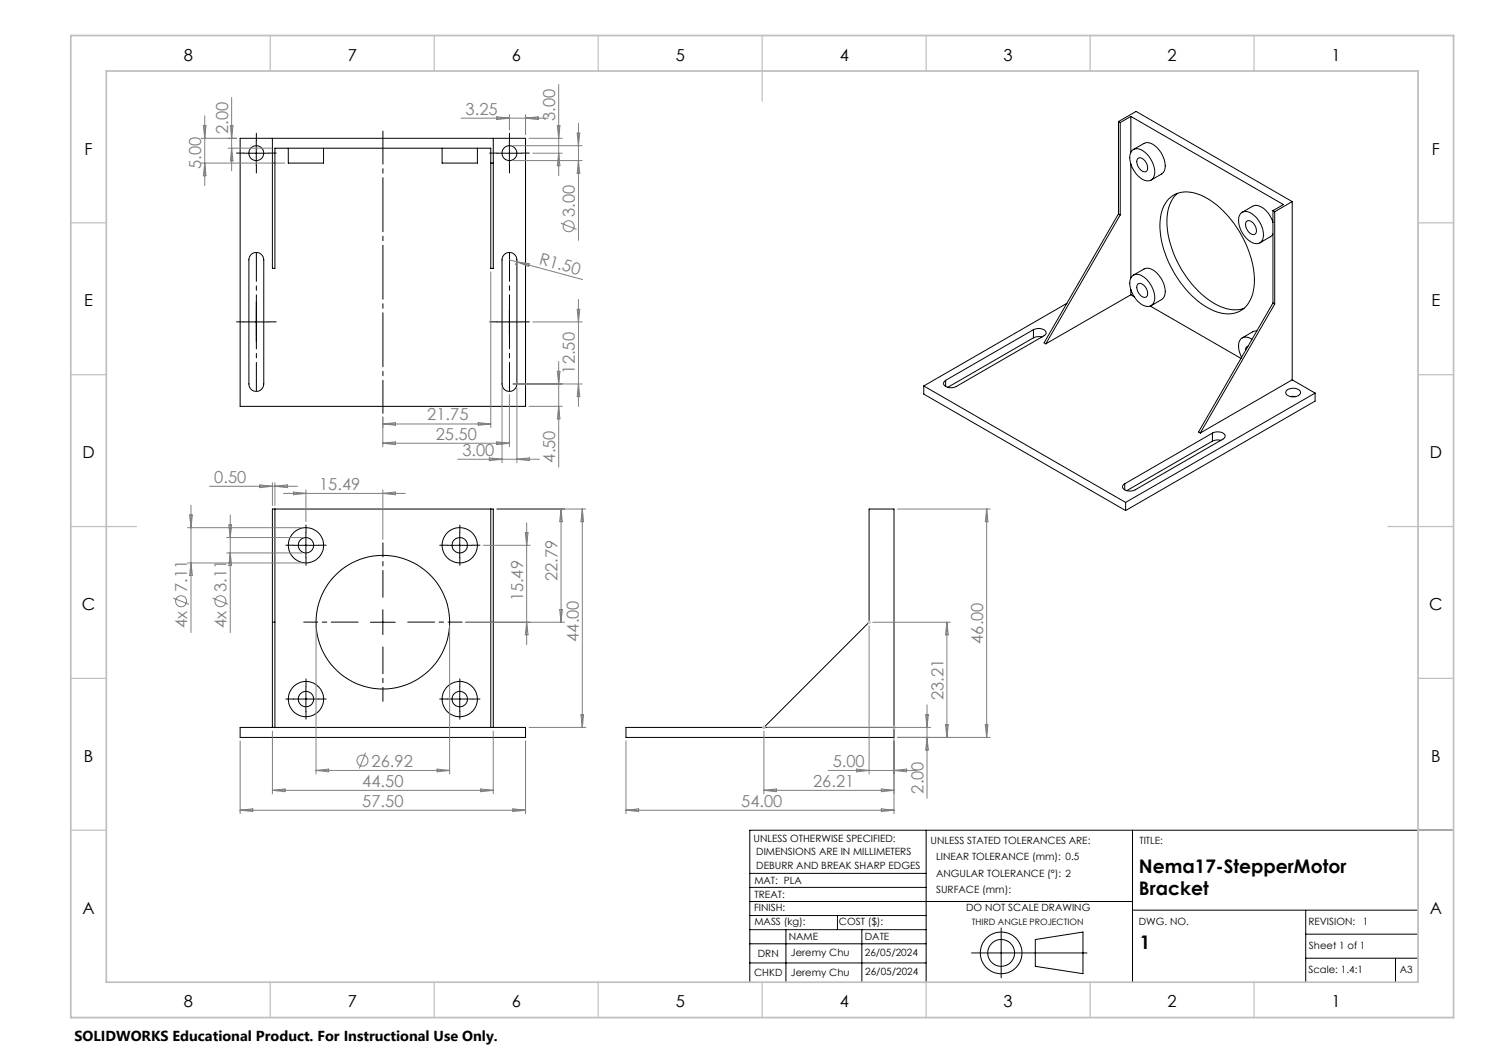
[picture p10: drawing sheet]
<svg xmlns="http://www.w3.org/2000/svg" width="420mm" height="297mm" viewBox="0 0 420 297" stroke-linecap="round" stroke-linejoin="round" font-family="sans-serif">
<g fill="none" stroke="#000" stroke-width=".28">
<path d="M67.7 39h80.5v75.6h-80.5zM72.3 39.7v7M76.8 39v36.7h.7v-33.9h60.9v33.9h.7v-36.7M143.7 39.7v7M315.5 34.3l.5 .3M315.5 34.3l5-2.9 44 25.5M315.5 34.3v26M316 34.6v26M319 32.8l-3 1.8M319 32.8l43 24.9-2.9 1.7M319 32.8v10.2M68.8 43.2h7"/>
<path d="M76.8 46h.7M81.3 41.8v4.2h10v-4.2M124.7 41.8v4.2h10v-4.2M138.4 46h.7M140.2 43.2h7M319 46.2v32.2M319.2 42.6a2.42 2.42 0 0 1 3.6 .2 7.2 7.2 0 0 1 2.7 6.9 2.16 2.16 0 0 1-3.7 .6 6.9 6.9 0 0 1-2.9-7.3zM319.7 42.2l3-1.7a3.6 3.6 0 0 1 4.1 1.7 6 6 0 0 1 1.4 6.4l-3.5 2.2M320.9 44.7a2.01 2.01 0 0 1 2.6 1.7 1.28 1.28 0 0 1-.6 2.1 2.84 2.84 0 0 1-2-3.8zM329.6 56.2a7.8 7.8 0 0 1 9.1-1.2 28 28 0 0 1 14 17.2 17.1 17.1 0 0 1 0 12.3 7.2 7.2 0 0 1-9.5 3.5 26.8 26.8 0 0 1-14.5-16.4 18.5 18.5 0 0 1-.4-13.5zM332.1 54.5a11.3 11.3 0 0 0-2.8 10.2 29.6 29.6 0 0 0 14.1 21.4 9.8 9.8 0 0 0 7.5 .9M350.4 59.9l2.9-1.7a3.6 3.6 0 0 1 4.2 1.7l.8 1.1 .8 1.7"/>
<path d="M359.1 59.4l.5 .3M359.1 59.4v26.1M359.6 59.7v26.1M364.5 56.9l-4.9 2.8M364.5 56.9v50.2M70.9 71.8a2.1 2.1 0 0 1 2.2-.4 2.1 2.1 0 0 1 1.3 1.9v35a2.1 2.1 0 0 1-2.1 2.1 2.1 2.1 0 0 1-2.1-2.1v-35l.2-.8zM142.3 71.8a2.1 2.1 0 0 1 2.2-.4 2.1 2.1 0 0 1 1.3 1.9v35a2.1 2.1 0 0 1-2.1 2.1 2.1 2.1 0 0 1-2.1-2.1v-35l.2-.8zM315.5 60.3l-21 36.4 .5 .3M315.5 60.3l.5 .3M316 60.6l-21 36.4M319.4 77.8a2.88 2.88 0 0 1 3.9 .8 7 7 0 0 1 2.2 6.6 2.18 2.18 0 0 1-3.7 .6 7 7 0 0 1-2.9-7.3zM319.7 77.6l3-1.7a3.6 3.6 0 0 1 4.1 1.7 6 6 0 0 1 1.4 6.4l-3.5 2.2"/>
<path d="M350.1 60.1a2.78 2.78 0 0 1 3.8 .8 6.6 6.6 0 0 1 2.1 6.9 2.52 2.52 0 0 1-4-.1 7 7 0 0 1-2.4-7zM351.6 62.4a2.01 2.01 0 0 1 2.6 1.7 1.24 1.24 0 0 1 .2 1.3 1.24 1.24 0 0 1-1.2 .7 2.89 2.89 0 0 1-1.6-3.7zM359.1 66l-.5 .6-3.2 1.9M68.8 90.8h7M72.3 87.3v7M140.2 90.8h7M143.7 87.3v7M291.5 93a2.96 2.96 0 0 1 3.5 .6v.7l-.5 .4-24.8 14.3a2.65 2.65 0 0 1-3.6-.8l.2-.5 .4-.4M291.5 93l-24.8 14.3M291.5 93v2.3M291.5 95.3l-24.2 14M293.9 95.1l-1.7-.1-.7 .3"/>
<path d="M301 85.5l-40.4 23.4M319 83.1l-24 13.9M319 83.1l.9 .6M319 81.7v1.4M320.9 80.1a2.01 2.01 0 0 1 2.6 1.7 1.28 1.28 0 0 1-.6 2.1 2.84 2.84 0 0 1-2-3.8zM324.4 86.3l25.7 14.8M352 97.6l-.6 .5-.1 .7M353.1 95.7a2.2 2.2 0 0 0-2.6-.5 2.2 2.2 0 0 0-1.1 2.4l.1 1.1 .7 2.1M354.5 93.4l-.9 .1-3.2 1.8M359.1 85.5l-21 36.3 .5 .3M359.1 85.5l.5 .3M359.6 85.8l-21 36.3"/>
<path d="M260.6 108.9l56.9 32.8M260.6 108.9v2.3l56.9 32.8M266.7 107.3v1.7M362.8 110.3a2.77 2.77 0 0 1 4 .1 1.45 1.45 0 0 1-1.7 1.5 2.14 2.14 0 0 1-2.4-1.1zM364.1 111.9h1.3M364.5 107.1l-25.9 15M364.5 107.1l6.4 3.8M370.9 110.9l-53.4 30.8M370.9 110.9v2.2l-53.4 30.9M317.3 136.5v1.6M342 122.2a2.65 2.65 0 0 1 3.6 .7l-.2 .5-.5 .5-24.7 14.2a2.86 2.86 0 0 1-3.5-.5l.1-.7 .5-.4M342 122.2l-24.7 14.3"/>
<path d="M342 122.2v2.2M342 124.4l-24.2 14M344.4 124.2l-1.3-.1-1.1 .3M77.5 143.6v61.6M82.8 153.8h7M86.3 150.3v7M126.2 153.8h7M129.7 150.3v7M138.4 143.6v61.6M317.5 141.7v2.3M76.8 175.5h.7M104.5 175.5h7"/>
<path d="M108 172v7M138.4 175.5h.7M82.8 197.2h7M86.3 193.7v7M126.2 197.2h7M129.7 193.7v7M67.7 205.2h80.5v2.8h-80.5zM76.8 205.2v-61.6h62.3v61.6M215.5 205.2l29.6-29.7v-31.9h7.1v64.4h-75.6v-2.8h75.6M261.2 234.2v42.8M319.4 234.2v42.8M400 234.2h-188.5v42.8"/>
<path d="M211.5 250.3h49.7M211.5 254.3h107.9M211.5 246.3h49.7M211.5 258.2h49.7M236.2 258.2v4M319.4 256.7h80.6M368.3 256.7v20.3M211.5 262.2h49.7M211.5 266.2h49.7M211.5 271.6h49.7M221.7 262.2v14.8M243.1 262.2v14.8"/>
<path d="M274 268.8h32.6M282.4 261.7v14.1M292 265l13.5-2.1v11.7l-13.5-2zM368.3 263.5h31.7M368.3 270.3h31.7M393.6 270.3v6.7"/>
<circle cx="72.3" cy="43.2" r="2.1"/>
<circle cx="143.7" cy="43.2" r="2.11"/>
<circle cx="86.3" cy="153.8" r="5"/>
<circle cx="86.3" cy="153.8" r="2.17"/>
<circle cx="129.7" cy="153.8" r="2.18"/>
<circle cx="129.7" cy="153.8" r="5"/>
<circle cx="108" cy="175.5" r="18.8"/>
<circle cx="86.3" cy="197.2" r="5"/>
<circle cx="86.3" cy="197.2" r="2.17"/>
<circle cx="129.7" cy="197.2" r="5"/>
<circle cx="129.7" cy="197.2" r="2.18"/>
<circle cx="282.4" cy="268.8" r="5.9"/>
<circle cx="282.4" cy="268.8" r="3.8"/>
</g>
<g fill="none" stroke="#808080" stroke-width=".28">
<path d="M56.7 39h10M57.4 35.5h.7l-.4 3.5zM57.7 32.7v19.6M65 35.5h.7l-.4 3.5zM65.3 27.5v20.7M130 33.3h24.6M140.1 32.9l3.6 .4-3.6 .4zM143.7 32.3v4.3M148.2 32.3v5.7M148.2 33.3l3.6-.4v.8zM149.2 39h9.4M157.2 35.5h.7l-.3 3.5z"/>
<path d="M157.6 23.8v25.8M162.8 37.5h.7l-.3 3.6zM163.2 34.7v33.1M56.7 46h23.6M57.7 46l.4 3.6h-.7zM64.3 41.8h12.3M65.3 41.8l.4 3.6h-.7zM144.7 41.1h19.5M144.7 45.3h19.5M150.3 43.2h8.3M157.6 43.2l.3 3.5h-.7zM163.2 45.3l.3 3.6h-.7z"/>
<path d="M138.4 76.7v43.9M143.7 73.3l2 .5M145.6 74.2l-.3 .5M145.7 73.8l18.6 5M145.7 73.8l3.6 .6-.3 .7zM158.2 62.9l4.4 1.8M150.3 90.8h13.9M162.8 87.2h.7l-.3 3.6zM163.2 84.5v30.1M108 119.6h30.4M108 119.6l3.5-.4v.7zM108 117.6v8.4"/>
<path d="M134.9 119.2l3.5 .4-3.5 .3zM141.6 109.3v21.2M143.7 111.3v14.7M144.7 108.3h19.5M145.8 109.3v21.2M149.2 114.6h9.4M157.2 104.7h.7l-.3 3.6zM157.6 101.9v29.9M157.6 114.6l.3 3.5h-.7zM163.2 108.3l.3 3.6h-.7zM59.1 137.2h24.8M73.3 136.8l3.5 .4-3.5 .3z"/>
<path d="M76.8 136.2v6.4M77.5 136.2v6.4M77.5 137.2l3.6-.4v.7zM79.9 139.2h34.4M82.8 138.8l3.5 .4-3.5 .4zM86.3 138.2v8.9M108 138.2v13.9M108 125l3.5-.4v.8zM108 139.2l3.5-.4v.8zM108 125h35.7M129.1 129.5h23.1M138 129.1l3.6 .4-3.6 .4z"/>
<path d="M140.1 124.6l3.6 .4-3.6 .4zM145.8 129.5l3.5-.4v.8zM52.9 148.8h32.4M52.9 158.8h32.4M53.5 145.3h.8l-.4 3.5zM53.9 142.5v35.9M53.9 158.8l.4 3.5h-.8zM64 151.6h21.3M64 156h21.3M64.6 148.1h.7l-.4 3.5zM64.9 145.3v33.1M64.9 156l.4 3.5h-.7z"/>
<path d="M136.3 153.8h13.2M140.2 143.6h25M148.2 150.2h.7l-.3 3.6zM148.6 147.5v34.4M158.3 143.6l.3 3.5h-.7zM158.3 143.6v31.9M164.3 143.6l.3 3.5h-.7zM164.3 143.6v61.6M253.2 143.6h26.1M278.3 143.6v64.4M278.3 143.6l.4 3.5h-.8zM48.9 168.7l4.4 1.8"/>
<path d="M59.9 168.7l4.5 1.8M89.1 176.5v41.8M126.8 176.5v41.8M131.3 175.5h27.9M148.6 175.5l.3 3.5h-.7zM157.9 171.9h.7l-.3 3.6zM245.1 176.5v41.8M246.2 175.5h21.9M267.1 175.5v32.5M267.1 175.5l.4 3.5h-.8zM261.5 198.8v26.3M67.7 209v20.5"/>
<path d="M76.8 206.2v17.7M89.1 217.3h37.7M89.1 217.3l3.6-.4v.8zM103.1 212.3l-1.7 4.4M123.3 216.9l3.5 .4-3.5 .4zM139.1 206.2v17.7M148.2 209v20.5M149.2 205.2h16M163.9 201.6h.7l-.3 3.6zM176.6 209v20.5M215.5 206.2v17.7M216.5 205.2h46"/>
<path d="M233.6 217.3h24.9M241.6 216.9l3.5 .4-3.5 .4zM252.2 217.3l3.5-.4v.8zM252.2 206.2v23.3M261.1 201.6h.8l-.4 3.6zM261.5 208l.4 3.5h-.8zM266.7 204.4h.8l-.4 3.6zM277.9 204.4h.8l-.4 3.6zM279.3 208h-26.1M67.7 228.5h80.5M67.7 228.5l3.6-.4v.8zM76.8 222.9h62.3"/>
<path d="M76.8 222.9l3.6-.4v.8zM135.6 222.5l3.5 .4-3.5 .4zM144.7 228.1l3.5 .4-3.5 .4zM176.6 228.5h75.6M176.6 228.5l3.5-.4v.8zM215.5 222.9h36.7M215.5 222.9l3.5-.4v.8zM248.6 228.1l3.6 .4-3.6 .4zM248.6 222.5l3.6 .4-3.6 .4z"/>
<circle cx="160.4" cy="63.8" r="1.55"/>
<circle cx="51.1" cy="169.6" r="1.56"/>
<circle cx="62.2" cy="169.6" r="1.56"/>
<circle cx="102.2" cy="214.5" r="1.56"/>
</g>
<path d="M244.7 175.5h1M244.8 175.2l.7 .7M245.1 175v1M245.5 175.2l-.7 .7M215 205.2h1M215.1 204.8l.7 .7M215.5 204.7v1M215.8 204.8l-.7 .7M251.7 205.2h1M251.8 204.8l.7 .7M252.2 204.7v1M252.5 204.8l-.7 .7" fill="none" stroke="#c0c0c0" stroke-width=".28"/>
<path d="M143.7 71.3v39M72.3 110.3v-39" fill="none" stroke="#000" stroke-width=".28" stroke-dasharray="15.2 1.3 1.3 1.3" stroke-dashoffset="7.2"/>
<path d="M108 37v79.6" fill="none" stroke="#000" stroke-width=".28" stroke-dasharray="15.2 1.3 1.3 1.3" stroke-dashoffset="5.9"/>
<g fill="none" stroke="#000" stroke-width=".28" stroke-dasharray="15.2 1.3 1.3 1.3">
<path d="M72.3 39.7v-2.1M143.7 39.7v-2.1M68.8 43.2h-2.1M72.3 46.7v2.1M75.8 43.2h2.1M140.2 43.2h-2.1M143.7 46.7v2.1M147.2 43.2h2.1M68.8 90.8h-2.1M72.3 94.3v2.1M72.3 87.3v-2.1M75.8 90.8h2.1"/>
<path d="M140.2 90.8h-2.1M143.7 94.3v2.1M143.7 87.3v-2.1M147.2 90.8h2.1M82.8 153.8h-2.2M86.3 150.3v-2.2M86.3 157.3v2.2M89.8 153.8h2.2M126.2 153.8h-2.2M129.7 150.3v-2.2M129.7 157.3v2.2M133.2 153.8h2.2"/>
<path d="M82.8 197.2h-2.2M86.3 193.7v-2.2M89.8 197.2h2.2M126.2 197.2h-2.2M129.7 193.7v-2.2M133.2 197.2h2.2M86.3 200.7v2.1M129.7 200.7v2.1"/>
</g>
<path d="M101 175.5h-15.3M108 168.5v-15.4M115 175.5h15.4M108 182.5v15.3" fill="none" stroke="#000" stroke-width=".28" stroke-dasharray="15.2 1.3 1.3 1.3" stroke-dashoffset="7.7"/>
<path d="M400 234.2h10" fill="none" stroke="#000" stroke-width=".35"/>
<g fill="none" stroke="#c0c0c0" stroke-width=".35">
<path d="M76.2 10v10M122.5 10v10M168.7 10v10M215 10v18.5M261.2 10v10M307.5 10v10M353.7 10v10M20 62.9h10M400 62.9h10M20 105.7h10M400 105.7h10M20 148.5h18.5"/>
<path d="M391.5 148.5h18.5M20 191.3h10M400 191.3h10M20 234.2h10M400 234.2h10M76.2 277v10M122.5 277v10M168.7 277v10M215 277v10M261.2 277v10M307.5 277v10M353.7 277v10"/>
</g>
<path d="M20 10h390v277h-390zM30 20h370v257h-370z" fill="none" stroke="#c0c0c0" stroke-width=".5"/>
<g font-size="5.3">
<text x="321.3" y="246.2">Nema17-StepperMotor</text>
<text x="321.3" y="252.5">Bracket</text>
<text x="321.5" y="267.8">1</text>
</g>
<g font-size="4.7">
<text x="51.8" y="17.2">8</text>
<text x="98.1" y="17.2">7</text>
<text x="144.3" y="17.2">6</text>
<text x="190.6" y="17.2">5</text>
<text x="236.8" y="17.2">4</text>
<text x="283.1" y="17.2">3</text>
<text x="329.3" y="17.2">2</text>
<text x="375.6" y="17.2">1</text>
<text x="23.9" y="43.6">F</text>
<text x="403.9" y="43.6">F</text>
<text x="23.8" y="86.4">E</text>
<text x="403.8" y="86.4">E</text>
<text x="23.3" y="129.3">D</text>
<text x="403.3" y="129.3">D</text>
<text x="23.1" y="172.1">C</text>
<text x="403.1" y="172.1">C</text>
<text x="23.7" y="214.9">B</text>
<text x="403.7" y="214.9">B</text>
<text x="23.3" y="257.8">A</text>
<text x="403.3" y="257.8">A</text>
<text x="51.8" y="284.2">8</text>
<text x="98.1" y="284.2">7</text>
<text x="144.3" y="284.2">6</text>
<text x="190.6" y="284.2">5</text>
<text x="236.8" y="284.2">4</text>
<text x="283.1" y="284.2">3</text>
<text x="329.3" y="284.2">2</text>
<text x="375.6" y="284.2">1</text>
</g>
<g font-size="4.7" fill="#808080">
<text x="131.3" y="32.3">3.25</text>
<text x="156.6" y="34.2" transform="rotate(-90 156.6 34.2)">3.00</text>
<text x="64.4" y="37.8" transform="rotate(-90 64.4 37.8)">2.00</text>
<text x="56.7" y="47.6" transform="rotate(-90 56.7 47.6)">5.00</text>
<text x="162.1" y="61.2" transform="rotate(-90 162.1 61.2)">3.00</text>
<text x="151.8" y="74.5" transform="rotate(15 151.8 74.5)">R1.50</text>
<text x="162.2" y="105.4" transform="rotate(-90 162.2 105.4)">12.50</text>
<text x="120.5" y="118.5">21.75</text>
<text x="122.9" y="124">25.50</text>
<text x="130.4" y="128.5">3.00</text>
<text x="156.6" y="130.5" transform="rotate(-90 156.6 130.5)">4.50</text>
<text x="60.4" y="136.1">0.50</text>
<text x="90" y="138.1">15.49</text>
<text x="52.8" y="167" transform="rotate(-90 52.8 167)">7.11</text>
<text x="63.9" y="167" transform="rotate(-90 63.9 167)">3.11</text>
<text x="157.2" y="163.9" transform="rotate(-90 157.2 163.9)">22.79</text>
<text x="147.6" y="169.6" transform="rotate(-90 147.6 169.6)">15.49</text>
<text x="52.8" y="177.1" transform="rotate(-90 52.8 177.1)">4x</text>
<text x="63.9" y="177.1" transform="rotate(-90 63.9 177.1)">4x</text>
<text x="163.2" y="181" transform="rotate(-90 163.2 181)">44.00</text>
<text x="277.3" y="181.6" transform="rotate(-90 277.3 181.6)">46.00</text>
<text x="266.1" y="197.5" transform="rotate(-90 266.1 197.5)">23.21</text>
<text x="102.2" y="221.9">44.50</text>
<text x="104.8" y="216.2">26.92</text>
<text x="229.4" y="221.9">26.21</text>
<text x="234.9" y="216.3">5.00</text>
<text x="102.2" y="227.5">57.50</text>
<text x="209.1" y="227.5">54.00</text>
<text x="260.5" y="223.8" transform="rotate(-90 260.5 223.8)">2.00</text>
</g>
<text font-size="4.1" x="21" y="293.7">SOLIDWORKS Educational Product. For Instructional Use Only.</text>
<g font-size="2.8">
<text x="212.5" y="237.4">UNLESS OTHERWISE SPECIFIED:</text>
<text x="262.5" y="238">UNLESS STATED TOLERANCES ARE:</text>
<text x="321.4" y="238">TITLE:</text>
<text x="213.3" y="245">DEBURR AND BREAK SHARP EDGES</text>
<text x="213.3" y="241.2">DIMENSIONS ARE IN MILLIMETERS</text>
<text x="264" y="242.5">LINEAR TOLERANCE (mm): 0.5</text>
<text x="212.8" y="249.3">MAT: PLA</text>
<text x="264" y="251.8">SURFACE (mm):</text>
<text x="264" y="247.3">ANGULAR TOLERANCE (°): 2</text>
<text x="212.7" y="256.9">FINISH:</text>
<text x="212.9" y="253.2">TREAT:</text>
<text x="272.5" y="256.9">DO NOT SCALE DRAWING</text>
<text x="212.8" y="261">MASS (kg):</text>
<text x="236.6" y="261">COST ($):</text>
<text x="321.2" y="261">DWG. NO.</text>
<text x="369.1" y="261">REVISION:</text>
<text x="384.4" y="261">1</text>
<text x="213.8" y="269.9">DRN</text>
<text x="222.5" y="265.2">NAME</text>
<text x="223.1" y="269.8">Jeremy Chu</text>
<text x="243.9" y="269.7">26/05/2024</text>
<text x="243.9" y="265.1">DATE</text>
<text x="369.2" y="267.8">Sheet 1 of 1</text>
<text x="212.7" y="275.4">CHKD</text>
<text x="223.1" y="275.3">Jeremy Chu</text>
<text x="244.1" y="275.1">26/05/2024</text>
<text x="369.1" y="274.5">Scale: 1.4:1</text>
<text x="394.8" y="274.5">A3</text>
</g>
<text font-size="2.5" x="274.2" y="260.9">THIRD ANGLE PROJECTION</text>
</svg>
